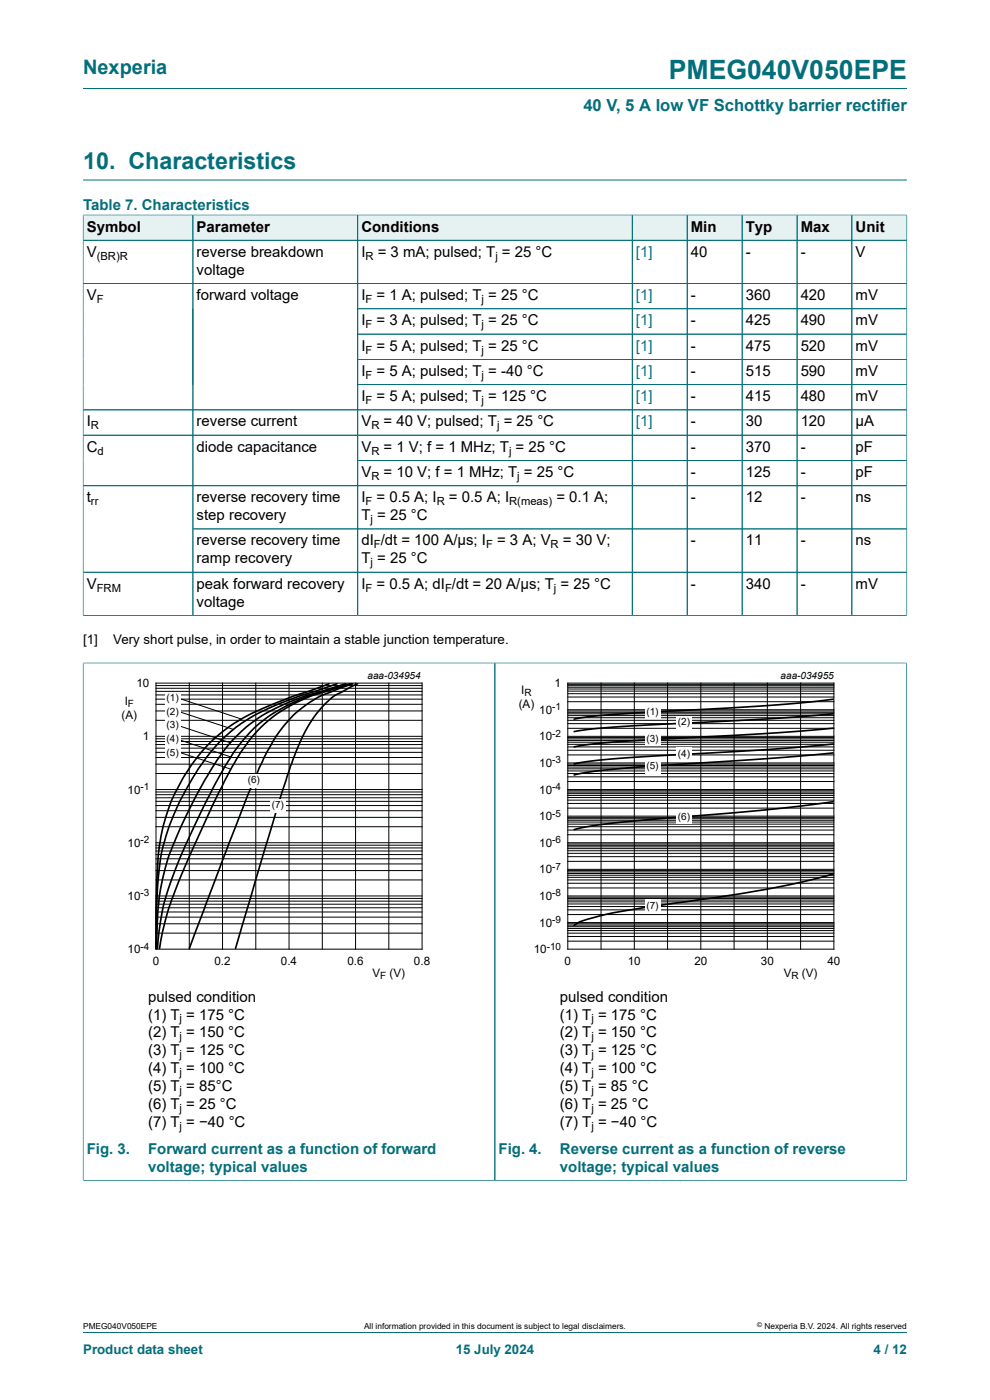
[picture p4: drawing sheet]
<svg xmlns="http://www.w3.org/2000/svg" width="210mm" height="297mm" viewBox="0 0 210 297" stroke-linecap="round" stroke-linejoin="round" font-family="sans-serif">
<path d="M17.6 18.8h174.8M17.6 38.2h174.8" fill="none" stroke="#036f7b" stroke-width=".21"/>
<path d="M17.7 45.7h23.2v5.2h-23.2z" fill="#e6f1f2"/>
<path d="M17.6 45.5v5.5h23.3v-5.4h-23.3" fill="none" stroke="#036f7b" stroke-width=".21"/>
<path d="M41 45.7h34.8v5.2h-34.8z" fill="#e6f1f2"/>
<path d="M40.9 45.6h35v5.4h-35z" fill="none" stroke="#036f7b" stroke-width=".21"/>
<path d="M75.9 45.7h58.1v5.2h-58.1z" fill="#e6f1f2"/>
<path d="M75.9 45.6h58.2v5.4h-58.2z" fill="none" stroke="#036f7b" stroke-width=".21"/>
<path d="M134.2 45.7h11.5v5.2h-11.5z" fill="#e6f1f2"/>
<path d="M134.1 45.6h11.7v5.4h-11.7z" fill="none" stroke="#036f7b" stroke-width=".21"/>
<path d="M145.8 45.7h11.5v5.2h-11.5z" fill="#e6f1f2"/>
<path d="M145.8 45.6h11.6v5.4h-11.6z" fill="none" stroke="#036f7b" stroke-width=".21"/>
<path d="M157.5 45.7h11.5v5.2h-11.5z" fill="#e6f1f2"/>
<path d="M157.4 45.6h11.7v5.4h-11.7z" fill="none" stroke="#036f7b" stroke-width=".21"/>
<path d="M169.1 45.7h11.5v5.2h-11.5z" fill="#e6f1f2"/>
<path d="M169.1 45.6h11.6v5.4h-11.6z" fill="none" stroke="#036f7b" stroke-width=".21"/>
<path d="M180.8 45.7h11.5v5.2h-11.5z" fill="#e6f1f2"/>
<g fill="none" stroke="#036f7b" stroke-width=".21">
<path d="M17.6 51h174.8M17.6 45.7v84.9M17.7 45.6h174.7M40.9 45.7v84.9M75.9 45.7v84.9M134.1 45.7v84.9M145.8 45.7v84.9M157.4 45.7v84.9M169.1 45.7v84.9M180.7 45.6v85M192.4 45.5v85.1M17.6 60.1h174.8"/>
<path d="M75.9 65.5h116.5M75.9 70.9h116.5M75.9 76.2h116.5M17.6 87h174.8M17.6 92.3h174.8M75.9 81.6h116.5M75.9 97.7h116.5M17.6 103h174.8M40.9 112.2h151.5M17.6 130.6h174.8M192.4 121.4h-174.8M17.6 140.7h87.4v109.7h-87.4"/>
<path d="M17.6 140.6v109.9"/>
</g>
<path d="M20.4 142.1h81.8v66.3h-81.8z" fill="none" stroke="#fefefe" stroke-width=".21"/>
<g fill="none" stroke="#000" stroke-width=".21">
<path d="M33.1 144.9h56.4v56.5h-56.4zM33.1 159.6h56.4M33.1 158.7h56.4M33.1 158h56.4M33.1 157.3h56.4M33.1 156.7h56.4M33.1 156.2h56.4M33.1 152.8h56.4M33.1 150.8h56.4M33.1 149.4h56.4M33.1 148.3h56.4M33.1 147.4h56.4"/>
<path d="M33.1 146.7h56.4M33.1 146h56.4M33.1 145.4h56.4M38 159.6l10.9 3.5M38 156.9l10.9 3.7M38.1 148.2l13.2 4.4M38.1 151l11.3 3.7M38.1 154l10.7 3.6M40.1 144.9v56.5M47.2 144.9v56.5M54.3 144.9v56.5M61.3 144.9v56.5"/>
<path d="M68.4 144.9v56.5M75.4 144.9v56.5M82.5 144.9v56.5M33.1 179.9h56.4M33.1 179.3h56.4M33.1 178.8h56.4M33.1 175.4h56.4M33.1 173.4h56.4M33.1 172h56.4M33.1 170.9h56.4M33.1 170h56.4M33.1 169.2h56.4"/>
<path d="M33.1 168.6h56.4M33.1 168h56.4M33.1 167.5h56.4M33.1 164.1h56.4M33.1 162.1h56.4M33.1 160.7h56.4M33.1 198h56.4M33.1 196h56.4M33.1 194.6h56.4M33.1 193.5h56.4M33.1 192.6h56.4M33.1 191.8h56.4"/>
<path d="M33.1 191.2h56.4M33.1 190.6h56.4M33.1 190.1h56.4M33.1 186.7h56.4M33.1 184.7h56.4M33.1 183.3h56.4M33.1 182.2h56.4M33.1 181.3h56.4M33.1 180.5h56.4"/>
</g>
<path d="M69.8 145.1l-7.7 2.6-4.6 1.8a35.8 35.8 0 0 0-21.1 20.3 47.6 47.6 0 0 0-3.2 18.1l-.1 13.3 .2-11.6a47.9 47.9 0 0 1 8.4-25.9l2.3-3.3a32.6 32.6 0 0 1 15.1-11.1l4.7-1.7 7.7-2.5M73.3 145.1l-4.7 1.4a42.4 42.4 0 0 0-16.8 8.1 47.8 47.8 0 0 0-9.8 13.4l-3.3 6.8-1.7 4a50.2 50.2 0 0 0-3.8 20.2v2.2M74.3 145.1l-4.1 1.2a35.3 35.3 0 0 0-17.3 9.2l-3.5 4.4-1.7 2.6-2.7 5-3.2 6.6-3.5 7.6-1.9 4.9-1.2 3.6a50.8 50.8 0 0 0-1.8 11M74.7 145.1l-3.9 1.1a35.4 35.4 0 0 0-13.9 6.7 39 39 0 0 0-8.8 11.9l-2.8 5.7-4.1 8.8-2.9 6.7-1.8 4.7a57.6 57.6 0 0 0-2.7 10.5M74.8 145.1l-3.1 1.1a24.9 24.9 0 0 0-15 13.2l-2.5 5.4-1.9 4.5-12.1 31.9M75.8 145.1l-1.6 .8a19.5 19.5 0 0 0-5.1 3.3 33.2 33.2 0 0 0-7.3 13l-2.7 8.2-9.1 30.8" fill="none" stroke="#000" stroke-width=".35"/>
<g fill="#fefefe">
<path d="M52.2 164.2h3.3v2.8h-3.3z"/>
<path d="M57.3 169.5h3.3v2.8h-3.3z"/>
<path d="M35 146.8h3.3v2.9h-3.3z"/>
<path d="M35 149.8h3.3v2.8h-3.3z"/>
<path d="M35 152.5h3.3v2.8h-3.3z"/>
<path d="M35 155.4h3.3v2.9h-3.3z"/>
<path d="M35 158.4h3.3v2.9h-3.3z"/>
</g>
<path d="M192.3 140.6v109.9M192.4 140.7h-87.4v109.7h87.4" fill="none" stroke="#036f7b" stroke-width=".21"/>
<path d="M107.7 142.1h81.9v66.3h-81.9z" fill="none" stroke="#fefefe" stroke-width=".21"/>
<g fill="none" stroke="#000" stroke-width=".21">
<path d="M120.4 144.9h56.5v56.5h-56.5zM120.4 159.2h56.5M120.4 158.5h56.5M120.4 157.9h56.5M120.4 157.5h56.5M120.4 157.1h56.5M120.4 156.8h56.5M120.4 156.5h56.5M120.4 156.2h56.5M120.4 154.5h56.5M120.4 153.5h56.5M120.4 152.8h56.5"/>
<path d="M120.4 152.3h56.5M120.4 151.8h56.5M120.4 151.4h56.5M120.4 151.1h56.5M120.4 150.8h56.5M120.4 150.6h56.5M120.4 148.9h56.5M120.4 147.9h56.5M120.4 147.2h56.5M120.4 146.6h56.5M120.4 146.2h56.5M120.4 145.8h56.5"/>
<path d="M120.4 145.5h56.5M120.4 145.2h56.5M127.5 144.9v56.5M134.6 144.9v56.5M141.6 144.9v56.5M148.7 144.9v56.5M155.7 144.9v56.5M162.8 144.9v56.5M169.8 144.9v56.5M120.4 179.7h56.5M120.4 179.3h56.5M120.4 179h56.5"/>
<path d="M120.4 178.8h56.5M120.4 177.1h56.5M120.4 176.1h56.5M120.4 175.4h56.5M120.4 174.8h56.5M120.4 174.4h56.5M120.4 174h56.5M120.4 173.7h56.5M120.4 173.4h56.5M120.4 173.1h56.5M120.4 171.4h56.5M120.4 170.4h56.5"/>
<path d="M120.4 169.7h56.5M120.4 169.2h56.5M120.4 168.7h56.5M120.4 168.4h56.5M120.4 168h56.5M120.4 167.8h56.5M120.4 167.5h56.5M120.4 165.8h56.5M120.4 164.8h56.5M120.4 164.1h56.5M120.4 163.6h56.5M120.4 163.1h56.5"/>
<path d="M120.4 162.7h56.5M120.4 162.4h56.5M120.4 162.1h56.5M120.4 161.8h56.5M120.4 160.1h56.5M120.4 199.7h56.5M120.4 198.7h56.5M120.4 198h56.5M120.4 197.4h56.5M120.4 197h56.5M120.4 196.6h56.5M120.4 196.3h56.5"/>
<path d="M120.4 196h56.5M120.4 195.7h56.5M120.4 194h56.5M120.4 193h56.5M120.4 192.3h56.5M120.4 191.8h56.5M120.4 191.3h56.5M120.4 190.9h56.5M120.4 190.6h56.5M120.4 190.3h56.5M120.4 190.1h56.5M120.4 188.4h56.5"/>
<path d="M120.4 187.4h56.5M120.4 186.7h56.5M120.4 186.1h56.5M120.4 185.7h56.5M120.4 185.3h56.5M120.4 185h56.5M120.4 184.7h56.5M120.4 184.4h56.5M120.4 182.7h56.5M120.4 181.7h56.5M120.4 181h56.5M120.4 180.5h56.5"/>
<path d="M120.4 180h56.5"/>
</g>
<path d="M176.7 148.3l-6.1 .7-8 .7-32.8 1.9-4.8 .4-3.2 .6M176.7 151.4l-14.1 1.1-31.9 1.7-4.7 .4-4.2 .6M176.7 154.5l-14.5 1.1-31 1.8-5.2 .4-4.2 .7M176.7 157.8l-14.5 1.3-30.6 1.8-6.1 .5-3.7 .7M176.7 159.7l-14.1 1.2-30.5 2.1-6.1 .6-4.2 .8M176.7 170.1l-15 1.8-31 2.6-5.2 .7-3.7 .8M176.7 185.4l-7 1.8-7.5 1.5-10.3 1.7-14.6 2-7.5 1.3a41.7 41.7 0 0 0-7.4 2.2l-.6 .4" fill="none" stroke="#000" stroke-width=".35"/>
<g fill="#fefefe">
<path d="M136.8 149.6h3.2v2.8h-3.2z"/>
<path d="M143.5 151.9h3.2v2.9h-3.2z"/>
<path d="M136.8 155.4h3.2v2.9h-3.2z"/>
<path d="M143.5 158.6h3.2v2.8h-3.2z"/>
<path d="M136.8 161.2h3.2v2.8h-3.2z"/>
<path d="M143.5 171.9h3.2v2.9h-3.2z"/>
<path d="M136.8 190.8h3.2v2.8h-3.2z"/>
</g>
<path d="M17.6 140.7v109.6M17.7 140.7h174.6M105 140.7v109.6M192.3 140.7v109.6M17.7 250.4h174.6M17.6 282.6h174.8" fill="none" stroke="#036f7b" stroke-width=".21"/>
<text font-size="5.6" fill="#036f7b" x="141.9" y="16.8">PMEG040V050EPE</text>
<text font-size="4.9" fill="#036f7b" x="17.6" y="35.9">10. Characteristics</text>
<text font-size="4.2" fill="#036f7b" x="17.6" y="15.6">Nexperia</text>
<text font-size="3.5" fill="#036f7b" x="123.7" y="23.7">40 V, 5 A low VF Schottky barrier rectifier</text>
<g font-size="3.2" fill="#036f7b">
<text x="17.6" y="44.5">Table 7. Characteristics</text>
<text x="18.4" y="244.7">Fig. 3.</text>
<text x="31.4" y="244.7">Forward current as a function of forward</text>
<text x="105.8" y="244.7">Fig. 4.</text>
<text x="118.8" y="244.7">Reverse current as a function of reverse</text>
<text x="31.4" y="248.5">voltage; typical values</text>
<text x="118.8" y="248.5">voltage; typical values</text>
</g>
<g font-size="3.2">
<text x="18.4" y="49.1">Symbol</text>
<text x="41.7" y="49.1">Parameter</text>
<text x="76.7" y="49.1">Conditions</text>
<text x="146.5" y="49.1">Min</text>
<text x="158.2" y="49.1">Typ</text>
<text x="169.8" y="49.1">Max</text>
<text x="181.5" y="49.1">Unit</text>
<text x="18.4" y="54.5">V</text>
<text x="41.7" y="54.5">reverse breakdown</text>
<text x="41.7" y="58.3">voltage</text>
<text x="76.7" y="54.5">I</text>
<text x="80.1" y="54.5">= 3 mA; pulsed; T = 25 °C</text>
<text x="146.5" y="54.5">40</text>
<text x="158.2" y="54.5">-</text>
<text x="169.8" y="54.5">-</text>
<text x="181.5" y="54.5">V</text>
<text x="18.4" y="63.7">V</text>
<text x="41.7" y="63.7">forward voltage</text>
<text x="76.7" y="63.7">I</text>
<text x="79.9" y="63.7">= 1 A; pulsed; T = 25 °C</text>
<text x="146.5" y="63.7">-</text>
<text x="158.2" y="63.7">360</text>
<text x="169.8" y="63.7">420</text>
<text x="181.5" y="63.7">mV</text>
<text x="76.7" y="69">I</text>
<text x="79.9" y="69">= 3 A; pulsed; T = 25 °C</text>
<text x="146.5" y="69">-</text>
<text x="158.2" y="69">425</text>
<text x="169.8" y="69">490</text>
<text x="181.5" y="69">mV</text>
<text x="76.7" y="74.4">I</text>
<text x="79.9" y="74.4">= 5 A; pulsed; T = 25 °C</text>
<text x="146.5" y="74.4">-</text>
<text x="158.2" y="74.4">475</text>
<text x="169.8" y="74.4">520</text>
<text x="181.5" y="74.4">mV</text>
<text x="76.7" y="79.7">I</text>
<text x="79.9" y="79.7">= 5 A; pulsed; T = -40 °C</text>
<text x="146.5" y="79.7">-</text>
<text x="158.2" y="79.7">515</text>
<text x="169.8" y="79.7">590</text>
<text x="181.5" y="79.7">mV</text>
<text x="76.7" y="85.1">I</text>
<text x="79.9" y="85.1">= 5 A; pulsed; T = 125 °C</text>
<text x="146.5" y="85.1">-</text>
<text x="158.2" y="85.1">415</text>
<text x="169.8" y="85.1">480</text>
<text x="181.5" y="85.1">mV</text>
<text x="18.4" y="90.5">I</text>
<text x="18.4" y="95.8">C</text>
<text x="41.7" y="90.5">reverse current</text>
<text x="41.7" y="95.8">diode capacitance</text>
<text x="76.7" y="90.5">V</text>
<text x="76.7" y="95.8">V</text>
<text x="81.4" y="90.5">= 40 V; pulsed; T = 25 °C</text>
<text x="81.4" y="95.8">= 1 V; f = 1 MHz; T = 25 °C</text>
<text x="146.5" y="90.5">-</text>
<text x="146.5" y="95.8">-</text>
<text x="158.2" y="90.5">30</text>
<text x="158.2" y="95.8">370</text>
<text x="169.8" y="90.5">120</text>
<text x="169.8" y="95.8">-</text>
<text x="181.5" y="90.5">µA</text>
<text x="181.5" y="95.8">pF</text>
<text x="76.7" y="101.2">V</text>
<text x="81.4" y="101.2">= 10 V; f = 1 MHz; T = 25 °C</text>
<text x="146.5" y="101.2">-</text>
<text x="158.2" y="101.2">125</text>
<text x="169.8" y="101.2">-</text>
<text x="181.5" y="101.2">pF</text>
<text x="18.4" y="106.5">t</text>
<text x="41.7" y="106.5">reverse recovery time</text>
<text x="76.7" y="106.5">I</text>
<text x="79.9" y="106.5">= 0.5 A; I</text>
<text x="95.2" y="106.5">= 0.5 A; I</text>
<text x="118" y="106.5">= 0.1 A;</text>
<text x="146.5" y="106.5">-</text>
<text x="158.2" y="106.5">12</text>
<text x="169.8" y="106.5">-</text>
<text x="181.5" y="106.5">ns</text>
<text x="41.7" y="110.4">step recovery</text>
<text x="76.7" y="110.4">T = 25 °C</text>
<text x="41.7" y="115.7">reverse recovery time</text>
<text x="41.7" y="119.5">ramp recovery</text>
<text x="76.7" y="115.7">dI /dt = 100 A/µs; I</text>
<text x="76.7" y="119.5">T = 25 °C</text>
<text x="105.4" y="115.7">= 3 A; V</text>
<text x="119.4" y="115.7">= 30 V;</text>
<text x="146.5" y="115.7">-</text>
<text x="158.2" y="115.7">11</text>
<text x="169.8" y="115.7">-</text>
<text x="181.5" y="115.7">ns</text>
<text x="18.4" y="124.9">V</text>
<text x="41.7" y="124.9">peak forward recovery</text>
<text x="76.7" y="124.9">I</text>
<text x="79.9" y="124.9">= 0.5 A; dI /dt = 20 A/µs; T = 25 °C</text>
<text x="146.5" y="124.9">-</text>
<text x="158.2" y="124.9">340</text>
<text x="169.8" y="124.9">-</text>
<text x="181.5" y="124.9">mV</text>
<text x="41.7" y="128.7">voltage</text>
<text x="31.4" y="212.5">pulsed condition</text>
<text x="118.8" y="212.5">pulsed condition</text>
<text x="31.4" y="216.3">(1) T = 175 °C</text>
<text x="31.4" y="220.1">(2) T = 150 °C</text>
<text x="118.8" y="216.3">(1) T = 175 °C</text>
<text x="118.8" y="220.1">(2) T = 150 °C</text>
<text x="31.4" y="223.9">(3) T = 125 °C</text>
<text x="31.4" y="227.7">(4) T = 100 °C</text>
<text x="118.8" y="223.9">(3) T = 125 °C</text>
<text x="118.8" y="227.7">(4) T = 100 °C</text>
<text x="31.4" y="231.5">(5) T = 85°C</text>
<text x="118.8" y="231.5">(5) T = 85 °C</text>
<text x="31.4" y="235.3">(6) T = 25 °C</text>
<text x="31.4" y="239.1">(7) T = −40 °C</text>
<text x="118.8" y="235.3">(6) T = 25 °C</text>
<text x="118.8" y="239.1">(7) T = −40 °C</text>
</g>
<g font-size="3.2" fill="#00f">
<text x="134.9" y="54.5">[1]</text>
<text x="134.9" y="63.7">[1]</text>
<text x="134.9" y="69">[1]</text>
<text x="134.9" y="74.4">[1]</text>
<text x="134.9" y="79.7">[1]</text>
<text x="134.9" y="85.1">[1]</text>
<text x="134.9" y="90.5">[1]</text>
</g>
<g font-size="2.8">
<text x="17.6" y="136.5">[1]</text>
<text x="24" y="136.5">Very short pulse, in order to maintain a stable junction temperature.</text>
</g>
<g font-size="2.8" fill="#036f7b">
<text x="17.6" y="287.2">Product data sheet</text>
<text x="96.7" y="287.2">15 July 2024</text>
<text x="185.3" y="287.2">4 / 12</text>
</g>
<g font-size="2.5">
<text x="26.5" y="149.5">I</text>
<text x="28.9" y="145.8">10</text>
<text x="110.6" y="147.2">I</text>
<text x="117.7" y="145.8">1</text>
<text x="25.8" y="152.5">(A)</text>
<text x="110" y="150.1">(A)</text>
<text x="114.4" y="151.4">10</text>
<text x="30.3" y="157">1</text>
<text x="114.4" y="157">10</text>
<text x="114.4" y="162.7">10</text>
<text x="27" y="168.3">10</text>
<text x="114.4" y="174">10</text>
<text x="114.4" y="168.3">10</text>
<text x="27" y="179.6">10</text>
<text x="114.4" y="179.6">10</text>
<text x="114.4" y="185.3">10</text>
<text x="27" y="190.9">10</text>
<text x="114.4" y="190.9">10</text>
<text x="114.4" y="196.6">10</text>
<text x="27" y="202.2">10</text>
<text x="113.2" y="202.2">10</text>
<text x="32.4" y="204.7">0</text>
<text x="45.5" y="204.7">0.2</text>
<text x="59.6" y="204.7">0.4</text>
<text x="73.7" y="204.7">0.6</text>
<text x="79" y="207.3">V</text>
<text x="82.6" y="207.3">(V)</text>
<text x="87.8" y="204.7">0.8</text>
<text x="119.8" y="204.7">0</text>
<text x="133.2" y="204.7">10</text>
<text x="147.3" y="204.7">20</text>
<text x="161.4" y="204.7">30</text>
<text x="166.2" y="207.3">V</text>
<text x="170.1" y="207.3">(V)</text>
<text x="175.5" y="204.7">40</text>
</g>
<g font-size="2.4">
<text x="20.5" y="55.1">(BR)R</text>
<text x="77.5" y="55.1">R</text>
<text x="105.1" y="55.1">j</text>
<text x="20.5" y="64.3">F</text>
<text x="77.5" y="64.3">F</text>
<text x="102.2" y="64.3">j</text>
<text x="77.5" y="69.6">F</text>
<text x="102.2" y="69.6">j</text>
<text x="77.5" y="75">F</text>
<text x="102.2" y="75">j</text>
<text x="77.5" y="80.4">F</text>
<text x="102.2" y="80.4">j</text>
<text x="77.5" y="85.7">F</text>
<text x="102.2" y="85.7">j</text>
<text x="19.3" y="91.1">R</text>
<text x="78.8" y="91.1">R</text>
<text x="105.4" y="91.1">j</text>
<text x="20.7" y="96.4">d</text>
<text x="78.8" y="96.4">R</text>
<text x="78.8" y="101.8">R</text>
<text x="108" y="96.4">j</text>
<text x="109.7" y="101.8">j</text>
<text x="19.3" y="107.2">rr</text>
<text x="77.5" y="107.2">F</text>
<text x="92.6" y="107.2">R</text>
<text x="108" y="107.2">R(meas)</text>
<text x="78.6" y="111">j</text>
<text x="79.3" y="116.3">F</text>
<text x="103.1" y="116.3">F</text>
<text x="116.8" y="116.3">R</text>
<text x="20.5" y="125.5">FRM</text>
<text x="77.5" y="125.5">F</text>
<text x="78.6" y="120.1">j</text>
<text x="94.4" y="125.5">F</text>
<text x="117.5" y="125.5">j</text>
<text x="38.1" y="216.9">j</text>
<text x="38.1" y="220.7">j</text>
<text x="125.5" y="216.9">j</text>
<text x="125.5" y="220.7">j</text>
<text x="38.1" y="224.5">j</text>
<text x="125.5" y="224.5">j</text>
<text x="38.1" y="228.3">j</text>
<text x="38.1" y="232.1">j</text>
<text x="125.5" y="228.3">j</text>
<text x="125.5" y="232.1">j</text>
<text x="38.1" y="236">j</text>
<text x="38.1" y="239.8">j</text>
<text x="125.5" y="236">j</text>
<text x="125.5" y="239.8">j</text>
</g>
<g font-size="2.1">
<text x="35.3" y="148.8">(1)</text>
<text x="78" y="144.1">aaa-034954</text>
<text x="111.3" y="147.6">R</text>
<text x="165.6" y="144.1">aaa-034955</text>
<text x="27.1" y="150">F</text>
<text x="35.3" y="151.8">(2)</text>
<text x="35.3" y="154.4">(3)</text>
<text x="117.1" y="150.7">-1</text>
<text x="137.1" y="151.6">(1)</text>
<text x="143.8" y="153.9">(2)</text>
<text x="35.3" y="157.4">(4)</text>
<text x="35.3" y="160.4">(5)</text>
<text x="117.1" y="162">-3</text>
<text x="117.1" y="156.3">-2</text>
<text x="137.1" y="157.4">(3)</text>
<text x="143.8" y="160.6">(4)</text>
<text x="29.8" y="167.6">-1</text>
<text x="52.5" y="166.2">(6)</text>
<text x="117.1" y="167.6">-4</text>
<text x="137.1" y="163.2">(5)</text>
<text x="57.6" y="171.5">(7)</text>
<text x="117.1" y="173.2">-5</text>
<text x="143.8" y="173.9">(6)</text>
<text x="29.8" y="178.9">-2</text>
<text x="117.1" y="178.9">-6</text>
<text x="117.1" y="184.5">-7</text>
<text x="29.8" y="190.2">-3</text>
<text x="117.1" y="190.2">-8</text>
<text x="117.1" y="195.8">-9</text>
<text x="137.1" y="192.7">(7)</text>
<text x="29.8" y="201.5">-4</text>
<text x="116" y="201.5">-10</text>
<text x="80.7" y="207.8">F</text>
<text x="167.9" y="207.8">R</text>
</g>
<g font-size="1.8">
<text x="17.6" y="282">PMEG040V050EPE</text>
<text x="77.2" y="282">All information provided in this document is subject to legal disclaimers.</text>
<text x="162.2" y="282">Nexperia B.V. 2024. All rights reserved</text>
</g>
<text font-size="1.4" x="160.6" y="281.6">©</text>
</svg>
